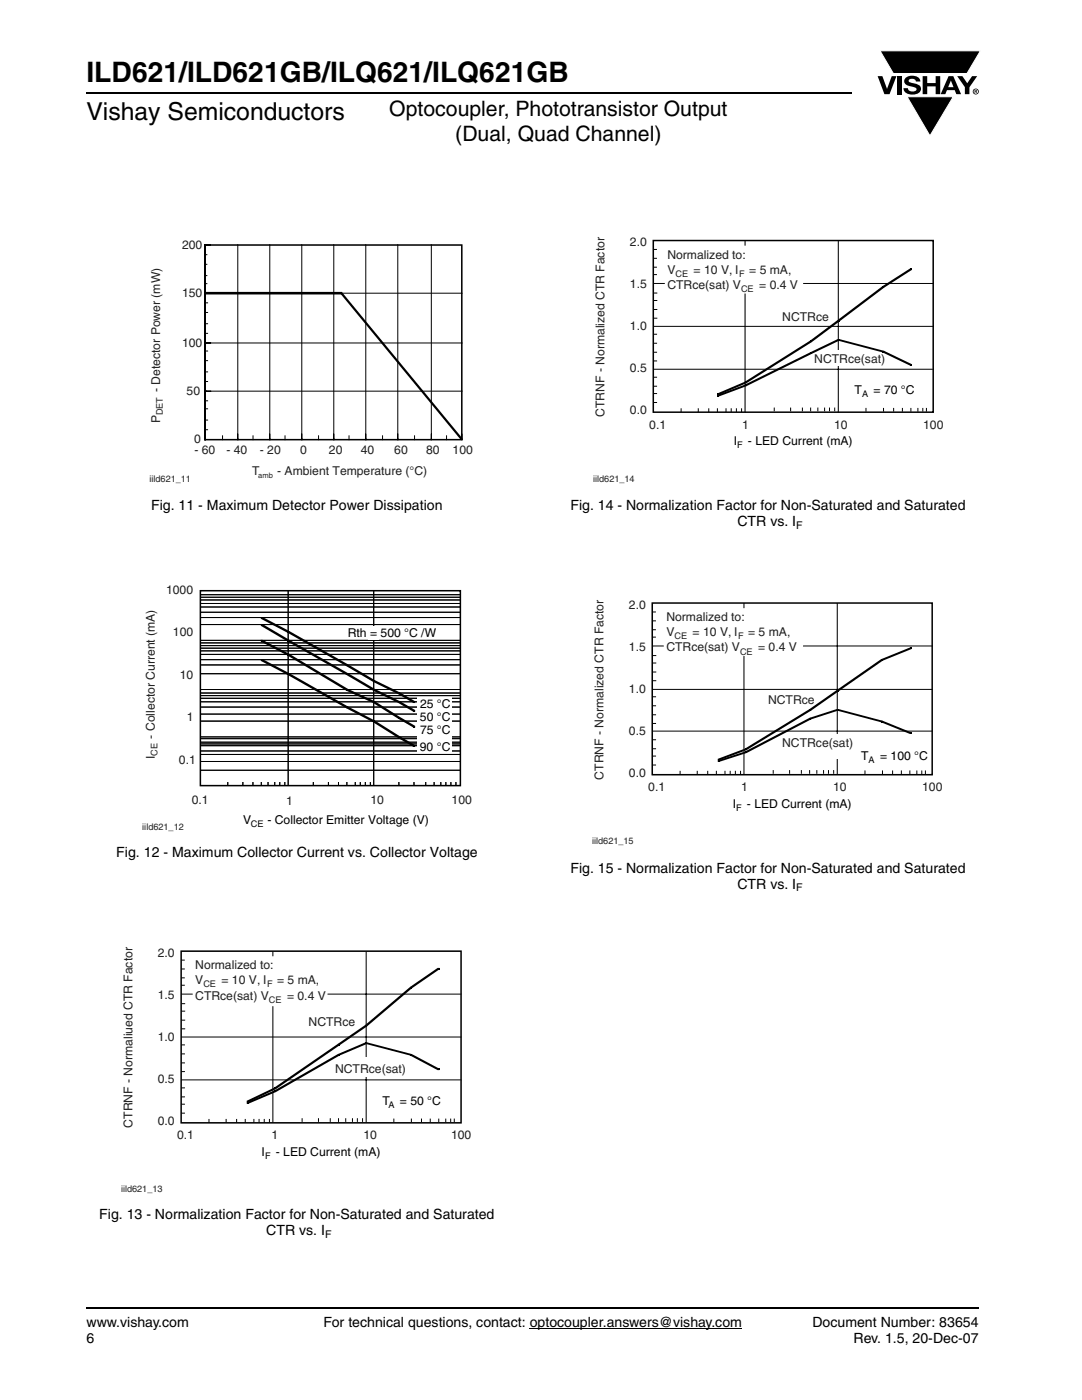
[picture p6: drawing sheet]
<svg xmlns="http://www.w3.org/2000/svg" width="216mm" height="279mm" viewBox="0 0 216 279" stroke-linecap="round" stroke-linejoin="round" font-family="sans-serif">
<path d="M105.7 265.1h42.4" fill="none" stroke="#000" stroke-width=".2"/>
<path d="M17.3 261h178" fill="none" stroke="#000" stroke-width=".36"/>
<path d="M175.1 10.1h20.7v17.2h-20.7z" fill="#fff"/>
<g fill="#000">
<path d="M175.1 15.2h1l.9 2.5 .9-2.5h1l-1.4 3.6h-1zM175.6 10.1h20l-2.7 4.6h-14.6zM179 15.2h.9v3.6h-.9zM180.8 15.5a2.1 2.1 0 0 1 2.7 .3l.1 .5h-.8a.79 .79 0 0 0-.7-.6 .79 .79 0 0 0-.8 .4l.2 .3 1 .3a1.08 1.08 0 0 1 1.3 1 1.08 1.08 0 0 1-1.1 1.1 1.73 1.73 0 0 1-2.4-1.2h.9a.96 .96 0 0 0 .8 .7 .96 .96 0 0 0 .9-.5 1.31 1.31 0 0 0-1.2-.6 1.03 1.03 0 0 1-1.1-.5 1.03 1.03 0 0 1 .2-1.2zM184.1 15.2h.9v1.4h1.7v-1.4h.9v3.6h-.9v-1.6h-1.7v1.6h-.9zM181 19.3h9.2l-4.6 7.8zM191 15.2h1l1 1.4 1-1.4h1l-1.6 2.2v1.4h-.9v-1.4z"/>
<path d="M189.7 16.1l-.5 1.3h1.1zM189.3 15.2h.9l1.6 3.6h-1l-.3-.8h-1.5l-.4 .8h-.9z"/>
<path d="M194.6 18v.2h.2v-.1zM194.5 17.9l.4 .1 .1 .1-.2 .2 .2 .3-.3-.3-.1 .3h-.1zM194.2 18.3a.5 .5 0 0 0 1 0 .5 .5 0 0 0-1 0zM194.1 18.3a.6 .6 0 0 1 1.2 0 .6 .6 0 0 1-1.2 0z"/>
</g>
<path d="M175.6 10.1h20l-2.7 4.6h-14.6zM181 19.3h9.2l-4.6 7.8z" fill="none" stroke="#fff" stroke-width=".2"/>
<path d="M17.3 18.6h152.7" fill="none" stroke="#000" stroke-width=".36"/>
<path d="M29.8 47.6h64.6v49.1h-64.6z" fill="#fff"/>
<g fill="none" stroke="#000" stroke-width=".2">
<path d="M40.8 50.8h.6M40.8 52.8h.6M40.8 55h.6M40.8 56.6h.6M40.9 58.5h51.4M41.1 58.4v.3M47.4 48.7v39.1M53.8 48.7v39.1M60.2 48.7v39.1M66.6 48.7v39.1M73 48.7v39.1M79.4 48.7v39.1"/>
<path d="M86.1 48.7v39.1M40.9 60.4h.6M40.9 62.4h.6M40.9 64.6h.6M40.9 66.5h.6M40.9 68.4h51.4M40.9 70.1h.6M40.9 72h.6M40.9 74.2h.6M40.9 76.1h.6M40.9 78.1h51.4M40.9 80h.6"/>
<path d="M41.1 68.3v.3M41.1 77.9v.3M40.9 81.6h.6M40.9 83.8h.6M40.9 85.8h.6M44.4 86.9v.9M50.5 86.9v.9M56.9 86.9v.9M63.6 86.9v.9M69.6 86.9v.9M76.3 86.9v.9M82.7 86.9v.9"/>
<path d="M89.1 86.9v.9"/>
</g>
<path d="M40.8 48.9h1.2M40.9 48.9h51.2v38.8h-51.2zM40.9 48.7v39.2" fill="none" stroke="#000" stroke-width=".3"/>
<path d="M92.1 86.6v1.2" fill="none" stroke="#000" stroke-width=".32"/>
<path d="M40.9 58.5h27.4" fill="none" stroke="#000" stroke-width=".52"/>
<path d="M68 58.4h.3l24 29.1v.3h-.3l-24-29.1z" fill="#000"/>
<path d="M28.4 116.4h65.7v49.7h-65.7z" fill="#fff"/>
<g fill="#000">
<path d="M52 123.1h.4l5.3 2.8v.4h-.3l-5.4-2.8zM52 123.1h.4v.4h-.4zM52 124.5h.4l5.3 3.2v.3h-.3l-5.4-3.1zM52 124.5h.4v.4h-.4zM52 127.7h.4l5.3 2.8v.3h-.3l-5.4-2.8zM52 127.7h.4v.3h-.4zM52 131.5h.4l5.3 2.8v.4h-.3l-5.4-2.8zM52 131.5h.4v.4h-.4zM57.4 125.9h.3l11.7 6.7v.3h-.3l-11.7-6.6zM57.4 125.9h.3v.4h-.3zM57.4 127.7h.3l11.7 6.6v.4h-.3l-11.7-6.7zM57.4 127.7h.3v.3h-.3z"/>
<path d="M57.4 130.5h.3l11.7 7v.4h-.3l-11.7-7.1zM57.4 130.5h.3v.3h-.3zM57.4 134.3h.3l11.7 6.7v.4h-.3l-11.7-6.7zM57.4 134.3h.3v.4h-.3zM69.1 132.6h.3l5.4 3.1v.4h-.3l-5.4-3.2zM69.1 132.6h.3v.3h-.3zM69.1 134.3h.3l5.4 3.2v.4h-.3l-5.4-3.2zM69.1 134.3h.3v.4h-.3zM69.1 137.5h.3l5.4 2.5v.3h-.3l-5.4-2.4zM69.1 137.5h.3v.4h-.3zM74.5 135.7h.3l5 2.5v.4h-.3l-5-2.5zM74.5 135.7h.3v.4h-.3z"/>
<path d="M74.5 137.5h.3l5 2.5v.3h-.3l-5-2.4zM74.5 137.5h.3v.4h-.3zM74.5 140h.3l5 3.1v.4h-.3l-5-3.2zM79.5 138.2h.3l3 1.8v.3h-.3l-3-1.7zM79.5 138.2h.3v.4h-.3zM79.5 140h.3l3 1.7v.4h-.3l-3-1.8zM45.4 156.1v.7zM48.5 156.1v.7zM50.5 156.1v.7zM52.1 156.1v.7zM53.5 156.1v.7zM54.8 156.1v.7z"/>
<path d="M55.8 156.1v.7zM56.8 156.1v.7zM62.5 156.1v.7zM65.5 156.1v.7zM67.5 156.1v.7zM69.1 141h.3l5.4 2.8v.4h-.3l-5.4-2.8zM69.1 141h.3v.4h-.3zM69.2 156.1v.7zM70.9 156.1v.7zM71.9 156.1v.7zM72.9 156.1v.7zM73.9 156.1v.7z"/>
<path d="M74.5 140h.3v.3h-.3zM74.5 143.8h.3l5 3.2v.3h-.3l-5-3.1zM74.5 143.8h.3v.4h-.3zM79.5 140h.3v.3h-.3zM79.5 143.1h.3l3 1.8v.3h-.3l-3-1.7zM79.5 143.1h.3v.4h-.3zM79.5 147h.3l3 1.7v.4h-.3l-3-1.8zM79.5 147h.3v.3h-.3zM79.6 156.1v.7zM82.5 140h.3v.3h-.3zM82.5 141.7h.3v.4h-.3zM82.5 144.9h.3v.3h-.3z"/>
<path d="M82.5 148.7h.3v.4h-.3zM82.6 156.1v.7zM84.9 156.1v.7zM86.6 156.1v.7zM88 156.1v.7zM89 156.1v.7zM90 156.1v.7zM91 156.1v.7z"/>
</g>
<g fill="none" stroke="#000" stroke-width=".2">
<path d="M40 119.7h51.9M40 119.2h51.9M40 118.7h51.9M57.5 117.9v38.9M74.6 117.9v38.9M40 139.4h51.9M40 138.8h51.9M40 138.3h51.9M40 137.6h51.9M40 134.5h51.9M40 132.7h51.9M40 131.7h51.9"/>
<path d="M40 130.6h51.9M40 129.9h51.9M40 129.4h51.9M40 128.8h51.9M40 128.3h51.9M40 127.8h51.9M40 124.6h51.9M40 123.2h51.9M40 122.2h51.9M40 121.1h51.9M40 120.4h51.9M40 153.7h51.9"/>
<path d="M40 152h51.9M40 150.6h51.9M40 149.9h51.9M40 148.8h51.9M40 148.5h51.9M40 148.1h51.9M40 147.4h51.9M40 147.1h51.9M40 143.9h51.9M40 142.5h51.9M40 141.1h51.9M40 140.1h51.9"/>
<path d="M45.4 156.1v.7M48.5 156.1v.7M50.5 156.1v.7M52.1 156.1v.7M53.5 156.1v.7M54.8 156.1v.7M55.8 156.1v.7M56.8 156.1v.7M62.5 156.1v.7M65.5 156.1v.7M67.5 156.1v.7M69.2 156.1v.7"/>
<path d="M70.9 156.1v.7M71.9 156.1v.7M72.9 156.1v.7M73.9 156.1v.7M79.6 156.1v.7M82.6 156.1v.7M84.9 156.1v.7M86.6 156.1v.7M88 156.1v.7M89 156.1v.7M90 156.1v.7M91 156.1v.7"/>
</g>
<path d="M40 117.9h51.9v38.9h-51.9z" fill="none" stroke="#000" stroke-width=".3"/>
<g fill="#fff">
<path d="M83.4 139.1h6.8v11.2h-6.8z"/>
<path d="M73.6 124.9h2v2.8h-2z"/>
<path d="M24.2 188.9h69.8v49.5h-69.8z"/>
</g>
<g fill="#000">
<path d="M72.9 204.5l8.9-7.5h.4v.2l-8.9 7.6h-.4zM81.8 197h.4v.2h-.4zM81.8 197l5.5-3.8h.4v.3l-5.5 3.7h-.4zM87.3 193.2h.4v.3h-.4zM49.2 219.7h.4v.3h-.4zM49.2 220l5.5-2.4h.4v.3l-5.5 2.4h-.4zM54.7 217.6h.4v.3h-.4zM49.2 219.7l5.5-2.6h.4v.3l-5.5 2.6h-.4zM54.7 217.1h.4v.3h-.4zM54.7 217.6l12.7-7.2h.4v.3l-12.7 7.2h-.4zM67.4 210.4h.4v.3h-.4zM54.7 217.1l12.7-8.8h.4v.3l-12.7 8.8h-.4z"/>
<path d="M67.4 208.3h.4v.3h-.4zM67.4 210.4l5.5-2.4h.4v.3l-5.5 2.4h-.4zM72.9 208l9.3 2.4v.3l-9.3-2.4zM72.9 208h.4v.3h-.4zM67.4 208.3l5.5-3.8h.4v.3l-5.5 3.8h-.4zM72.9 204.5h.4v.3h-.4zM81.8 210.4h.4l5.5 2.9v.3h-.4l-5.5-2.9zM81.8 210.4h.4v.3h-.4zM87.3 213.3h.4v.3h-.4zM49.2 220h.4v.3h-.4z"/>
</g>
<g fill="none" stroke="#000" stroke-width=".2">
<path d="M36.2 191.6h.7zM36.2 193.4h.7zM36.2 195.2h.7zM36.2 196.6h.7zM36.2 198.4h55.8zM54.5 189.8v34.3zM73.1 189.8v34.3zM36.2 207h55.8zM36.2 215.5h55.8zM41.7 223.3v.7zM45.1 223.3v.7zM47.2 223.3v.7z"/>
<path d="M48.9 223.3v.7zM50.7 223.3v.7zM51.7 223.3v.7zM52.7 223.3v.7zM53.8 223.3v.7z"/>
</g>
<path d="M54.5 189.8v34.3M73.1 189.8v34.3" fill="none" stroke="#808080" stroke-width=".2"/>
<path d="M36.1 189.8h55.9v34.3h-55.9z" fill="none" stroke="#000" stroke-width=".3"/>
<g fill="#fff">
<path d="M38.4 190.8h29.6v7.5v-.7h-2.6l-.1 3.2h-26.9z"/>
<path d="M71.7 210.9h2.7v3.9h-2.7z"/>
</g>
<g fill="none" stroke="#000" stroke-width=".2">
<path d="M36.2 217.1h.7zM36.2 218.9h.7zM36.2 208.5h.7zM36.2 210.3h.7zM36.2 212.1h.7zM36.2 213.9h.7zM36.3 200.3h.6zM36.3 201.8h.6zM36.3 203.6h.6zM36.3 205.3h.6zM36.2 220.4h.7zM36.2 222.2h.7z"/>
<path d="M60.3 223.2v.7zM63.5 223.2v.7zM65.9 223.2v.7zM67.5 223.2v.7zM69 223.2v.7zM70.3 223.2v.7zM71.3 223.2v.7zM72.3 223.2v.7zM78.6 223.2v.8zM82.1 223.2v.8zM84.1 223.2v.8zM85.9 223.2v.8z"/>
<path d="M87.5 223.2v.8zM88.9 223.2v.8zM89.9 223.2v.8zM90.7 223.2v.8z"/>
</g>
<path d="M118.4 47.1h69.9v49.5h-69.9z" fill="#fff"/>
<g fill="none" stroke="#000" stroke-width=".2">
<path d="M130.4 49.8h.7zM130.4 51.6h.7zM130.4 53.3h.7zM130.4 54.8h.7zM130.4 56.6h55.8zM148.7 48v34.2zM167.3 48v34.2zM130.4 65.1h55.8zM130.4 73.7h55.8zM135.9 81.5v.7zM139.3 81.5v.7zM141.4 81.5v.7z"/>
<path d="M143.1 81.5v.7zM144.9 81.5v.7zM145.9 81.5v.7zM146.9 81.5v.7zM148 81.5v.7z"/>
</g>
<path d="M148.7 48v34.2M167.3 48v34.2" fill="none" stroke="#808080" stroke-width=".2"/>
<path d="M130.4 48h55.8v34.3h-55.8z" fill="none" stroke="#000" stroke-width=".3"/>
<g fill="#fff">
<path d="M132.7 49h30.4v7.2h-2.8v2.4h-27.6z"/>
<path d="M166 69.8h2.6v3.2h-2.6z"/>
</g>
<g fill="none" stroke="#000" stroke-width=".2">
<path d="M130.5 58.5h.7zM130.5 60h.7zM130.4 75.3h.7zM130.4 77.1h.7zM130.4 78.5h.7zM130.4 66.7h.7zM130.4 68.5h.7zM130.4 70.3h.7zM130.4 72h.7zM130.5 61.8h.7zM130.5 63.5h.7zM130.4 80.3h.7z"/>
<path d="M154.5 81.3v.8zM157.8 81.3v.8zM160.1 81.3v.8zM161.8 81.3v.8zM163.2 81.3v.8zM164.5 81.3v.8zM165.5 81.3v.8zM166.6 81.3v.8zM172.8 81.4v.7zM176.3 81.4v.7zM178.3 81.4v.7zM180.1 81.4v.7z"/>
<path d="M181.8 81.4v.7zM183.2 81.4v.7zM184.1 81.4v.7zM184.9 81.4v.7z"/>
</g>
<g fill="#000">
<path d="M167.2 63.9l8.9-6.8h.3v.3l-8.9 6.8h-.3zM176.1 57.1h.3v.3h-.3zM176.1 57.1l5.5-3.5h.3v.3l-5.5 3.5h-.3zM181.6 53.6h.3v.3h-.3zM143.1 78.8h.4v.3h-.4zM143.1 78.5h.4v.3h-.4zM143.1 78.8l5.5-2h.4v.3l-5.5 2h-.4zM148.6 76.8h.4v.3h-.4zM143.1 78.5l5.5-2.3h.4v.3l-5.5 2.3h-.4zM148.6 76.2h.4v.3h-.4zM148.6 76.8l13.1-6.5h.3v.3l-13 6.5h-.4zM161.7 70.3h.3v.3h-.3z"/>
<path d="M148.6 76.2l13.1-8.2h.3v.3l-13 8.2h-.4zM161.7 68h.3v.3h-.3zM161.7 70.3l5.5-2.6h.3v.3l-5.5 2.6h-.3zM167.2 67.7l9.2 2.3v.3l-9.2-2.3zM167.2 67.7h.3v.3h-.3zM161.7 68l5.5-4.1h.3v.3l-5.5 4.1h-.3zM167.2 63.9h.3v.3h-.3zM176.1 70h.3l5.5 2.7v.3h-.3l-5.5-2.7zM176.1 70h.3v.3h-.3zM181.6 72.7h.3v.3h-.3z"/>
</g>
<path d="M118.2 119.4h69.8v49.5h-69.8z" fill="#fff"/>
<g fill="#000">
<path d="M161.5 141.5l5.5-3.8h.3v.3l-5.4 3.8h-.4zM167 137.7h.3v.3h-.3zM167 137.7l8.8-6.1h.3v.3l-8.8 6.1h-.3zM175.8 131.6h.3v.3h-.3zM175.8 131.6l5.8-2.4h.3v.3l-5.8 2.4h-.3zM181.6 129.2h.3v.3h-.3zM143.2 151.7h.4v.3h-.4zM143.2 151.4h.4v.3h-.4zM143.2 151.7l5.8-1.7v.3l-5.4 1.7h-.4zM148.6 150h.4v.3h-.4zM143.2 151.4l5.4-2h.4v.3l-5.4 2h-.4zM148.6 149.4h.4v.3h-.4z"/>
<path d="M148.6 150l12.9-6.7h.4v.3l-12.9 6.7h-.4zM161.5 143.3h.4v.3h-.4zM148.6 149.4l12.9-7.9h.4v.3l-12.9 7.9h-.4zM161.5 141.5h.4v.3h-.4zM161.5 143.3l5.8-1.8v.3l-5.4 1.8h-.4zM167 141.5l9.1 2.3v.3l-9.1-2.3zM167 141.5h.3v.3h-.3zM175.8 143.8h.3l5.8 2.4v.3h-.3l-5.8-2.4zM175.8 143.8h.3v.3h-.3zM181.6 146.2h.3v.3h-.3z"/>
</g>
<g fill="none" stroke="#000" stroke-width=".2">
<path d="M130.2 122.1h.7zM130.2 123.9h.7zM130.2 125.7h.7zM130.2 127.2h.7zM130.2 128.9h55.8zM130.2 137.6h55.8zM148.5 120.4v34.2zM167.1 120.4v34.2zM130.2 145.9h55.8zM135.7 153.8v.8zM139.1 153.8v.8zM141.2 153.8v.8z"/>
<path d="M142.9 153.8v.8zM144.7 153.8v.8zM145.7 153.8v.8zM146.7 153.8v.8zM147.8 153.8v.8z"/>
</g>
<path d="M148.5 120.4v34.2M167.1 120.4v34.2" fill="none" stroke="#808080" stroke-width=".2"/>
<path d="M130.2 120.4h55.8v34.2h-55.8z" fill="none" stroke="#000" stroke-width=".3"/>
<g fill="#fff">
<path d="M132.5 121.4h30.6v7.1h-2.9v2.4h-27.7z"/>
<path d="M165.8 146.5h2.6v4.9h-2.6z"/>
</g>
<g fill="none" stroke="#000" stroke-width=".2">
<path d="M130.2 139.1h.7zM130.3 130.8h.7zM130.3 132.3h.7zM130.3 134.1h.7zM130.3 135.9h.7zM130.2 147.6h.7zM130.2 149.4h.7zM130.2 150.9h.7zM130.2 152.7h.7zM130.2 140.9h.7zM130.2 142.6h.7zM130.2 144.4h.7z"/>
<path d="M154.3 153.7v.7zM157.6 153.7v.7zM159.9 153.7v.7zM161.6 153.7v.7zM163 153.7v.7zM164.3 153.7v.7zM165.3 153.7v.7zM166.3 153.7v.7zM172.6 153.8v.7zM176.1 153.8v.7zM178.1 153.8v.7zM179.9 153.8v.7z"/>
<path d="M181.6 153.8v.7zM182.9 153.8v.7zM183.9 153.8v.7zM184.7 153.8v.7z"/>
</g>
<text font-size="5.6" x="17.3" y="16.4">ILD621/ILD621GB/ILQ621/ILQ621GB</text>
<text font-size="4.9" x="17.3" y="24">Vishay Semiconductors</text>
<g font-size="4.2">
<text x="77.7" y="23.1">Optocoupler, Phototransistor Output</text>
<text x="90.8" y="28.1">(Dual, Quad Channel)</text>
</g>
<g font-size="2.8">
<text x="30.2" y="101.8">Fig. 11 - Maximum Detector Power Dissipation</text>
<text x="113.8" y="101.8">Fig. 14 - Normalization Factor for Non-Saturated and Saturated</text>
<text x="147.1" y="105">CTR vs. I</text>
<text x="23.2" y="171">Fig. 12 - Maximum Collector Current vs. Collector Voltage</text>
<text x="113.8" y="174.2">Fig. 15 - Normalization Factor for Non-Saturated and Saturated</text>
<text x="147.1" y="177.3">CTR vs. I</text>
<text x="19.8" y="243.4">Fig. 13 - Normalization Factor for Non-Saturated and Saturated</text>
<text x="53.1" y="246.5">CTR vs. I</text>
<text x="17.3" y="264.9">www.vishay.com</text>
<text x="17.3" y="268.1">6</text>
<text x="64.6" y="264.9">For technical questions, contact: optocoupler.answers@vishay.com</text>
<text x="162.1" y="264.9">Document Number: 83654</text>
<text x="170.3" y="268.1">Rev. 1.5, 20-Dec-07</text>
</g>
<g font-size="2.4" fill="#231f20">
<text x="36.3" y="49.7">200</text>
<text x="125.7" y="49.1">2.0</text>
<text x="133.2" y="51.6">Normalized to:</text>
<text x="36.3" y="59.3">150</text>
<text x="125.7" y="57.5">1.5</text>
<text x="133.2" y="57.7">CTRce(sat) V</text>
<text x="133.2" y="54.6">V</text>
<text x="138.4" y="54.6">= 10 V, I</text>
<text x="149.5" y="54.6">= 5 mA,</text>
<text x="151.5" y="57.7">= 0.4 V</text>
<text x="125.7" y="65.9">1.0</text>
<text x="156.1" y="64.1">NCTRce</text>
<text x="36.3" y="69.2">100</text>
<text x="125.7" y="74.3">0.5</text>
<text x="162.5" y="72.5">NCTRce(sat)</text>
<text x="32" y="78.3" transform="rotate(-90 32 78.3)">- Detector Power (mW)</text>
<text x="37.2" y="78.8">50</text>
<text x="120.6" y="83.2" transform="rotate(-90 120.6 83.2)">CTRNF - Normalized CTR Factor</text>
<text x="125.7" y="82.7">0.0</text>
<text x="32" y="84.5" transform="rotate(-90 32 84.5)">P</text>
<text x="38.8" y="88.4">0</text>
<text x="129.6" y="85.6">0.1</text>
<text x="148.1" y="85.6">1</text>
<text x="166.4" y="85.6">10</text>
<text x="184.2" y="85.6">100</text>
<text x="38.8" y="90.7">- 60</text>
<text x="45.2" y="90.7">- 40</text>
<text x="50.3" y="94.7">T</text>
<text x="51.8" y="90.7">- 20</text>
<text x="55.3" y="94.7">- Ambient Temperature (°C)</text>
<text x="59.9" y="90.7">0</text>
<text x="65.6" y="90.7">20</text>
<text x="72" y="90.7">40</text>
<text x="78.7" y="90.7">60</text>
<text x="85" y="90.7">80</text>
<text x="90.3" y="90.7">100</text>
<text x="33.1" y="118.5">1000</text>
<text x="125.5" y="121.5">2.0</text>
<text x="133" y="123.9">Normalized to:</text>
<text x="34.5" y="126.9">100</text>
<text x="125.5" y="129.9">1.5</text>
<text x="133" y="127">V</text>
<text x="133" y="130">CTRce(sat) V</text>
<text x="138.2" y="127">= 10 V, I</text>
<text x="149.3" y="127">= 5 mA,</text>
<text x="151.3" y="130">= 0.4 V</text>
<text x="35.9" y="135.4">10</text>
<text x="37.3" y="143.9">1</text>
<text x="125.5" y="138.3">1.0</text>
<text x="153.3" y="140.4">NCTRce</text>
<text x="30.9" y="147.4" transform="rotate(-90 30.9 147.4)">- Collector Current (mA)</text>
<text x="125.5" y="146.6">0.5</text>
<text x="156.1" y="149.1">NCTRce(sat)</text>
<text x="30.9" y="151.6" transform="rotate(-90 30.9 151.6)">I</text>
<text x="35.7" y="152.4">0.1</text>
<text x="120.4" y="155.6" transform="rotate(-90 120.4 155.6)">CTRNF - Normalized CTR Factor</text>
<text x="125.5" y="155">0.0</text>
<text x="38.3" y="160.4">0.1</text>
<text x="57.1" y="160.6">1</text>
<text x="73.9" y="160.4">10</text>
<text x="90.1" y="160.4">100</text>
<text x="129.3" y="157.9">0.1</text>
<text x="147.9" y="157.9">1</text>
<text x="166.2" y="157.9">10</text>
<text x="184" y="157.9">100</text>
<text x="31.5" y="191">2.0</text>
<text x="39" y="193.4">Normalized to:</text>
<text x="39" y="196.5">V</text>
<text x="44.2" y="196.5">= 10 V, I</text>
<text x="55.3" y="196.5">= 5 mA,</text>
<text x="31.5" y="199.3">1.5</text>
<text x="39" y="199.5">CTRce(sat) V</text>
<text x="57.3" y="199.5">= 0.4 V</text>
<text x="31.5" y="207.7">1.0</text>
<text x="61.6" y="204.7">NCTRce</text>
<text x="66.9" y="214.1">NCTRce(sat)</text>
<text x="31.5" y="216.1">0.5</text>
<text x="26.4" y="225" transform="rotate(-90 26.4 225)">CTRNF - Normaliued CTR Factor</text>
<text x="31.5" y="224.5">0.0</text>
<text x="35.3" y="227.4">0.1</text>
<text x="54.2" y="227.4">1</text>
<text x="72.5" y="227.4">10</text>
<text x="90" y="227.4">100</text>
</g>
<g font-size="2.4">
<text x="170.5" y="78.6">T</text>
<text x="174.3" y="78.6">= 70 °C</text>
<text x="146.4" y="88.9">I</text>
<text x="149.2" y="88.9">- LED Current (mA)</text>
<text x="69.4" y="127.2">Rth = 500 °C /W</text>
<text x="83.8" y="143.8">50 °C</text>
<text x="83.8" y="141.2">25 °C</text>
<text x="83.8" y="150">90 °C</text>
<text x="83.8" y="146.5">75 °C</text>
<text x="171.8" y="151.7">T</text>
<text x="175.6" y="151.7">= 100 °C</text>
<text x="146.2" y="161.2">I</text>
<text x="149" y="161.2">- LED Current (mA)</text>
<text x="48.5" y="164.5">V</text>
<text x="53.4" y="164.5">- Collector Emitter Voltage (V)</text>
<text x="76.3" y="220.4">T</text>
<text x="79.8" y="220.4">= 50 °C</text>
<text x="52.2" y="230.7">I</text>
<text x="55" y="230.7">- LED Current (mA)</text>
</g>
<g font-size="2.1">
<text x="158.9" y="105.5">F</text>
<text x="158.9" y="177.8">F</text>
<text x="64.9" y="247">F</text>
</g>
<g font-size="1.8" fill="#231f20">
<text x="134.8" y="55.2">CE</text>
<text x="147.5" y="55.2">F</text>
<text x="147.9" y="58.3">CE</text>
<text x="32.5" y="82.9" transform="rotate(-90 32.5 82.9)">DET</text>
<text x="29.8" y="96.3">iild621_11</text>
<text x="118.4" y="96.2">iild621_14</text>
<text x="134.6" y="127.6">CE</text>
<text x="147.3" y="127.6">F</text>
<text x="147.7" y="130.6">CE</text>
<text x="31.4" y="150.9" transform="rotate(-90 31.4 150.9)">CE</text>
<text x="28.4" y="165.6">iild621_12</text>
<text x="118.2" y="168.5">iild621_15</text>
<text x="40.6" y="197.1">CE</text>
<text x="53.3" y="197.1">F</text>
<text x="53.7" y="200.1">CE</text>
<text x="24.1" y="238">iild621_13</text>
</g>
<g font-size="1.8">
<text x="172" y="79.2">A</text>
<text x="147.1" y="89.5">F</text>
<text x="173.3" y="152.3">A</text>
<text x="146.9" y="161.8">F</text>
<text x="50.1" y="165.1">CE</text>
<text x="77.5" y="221">A</text>
<text x="52.9" y="231.3">F</text>
</g>
<text font-size="1.5" fill="#231f20" x="51.5" y="95.5">amb</text>
</svg>
